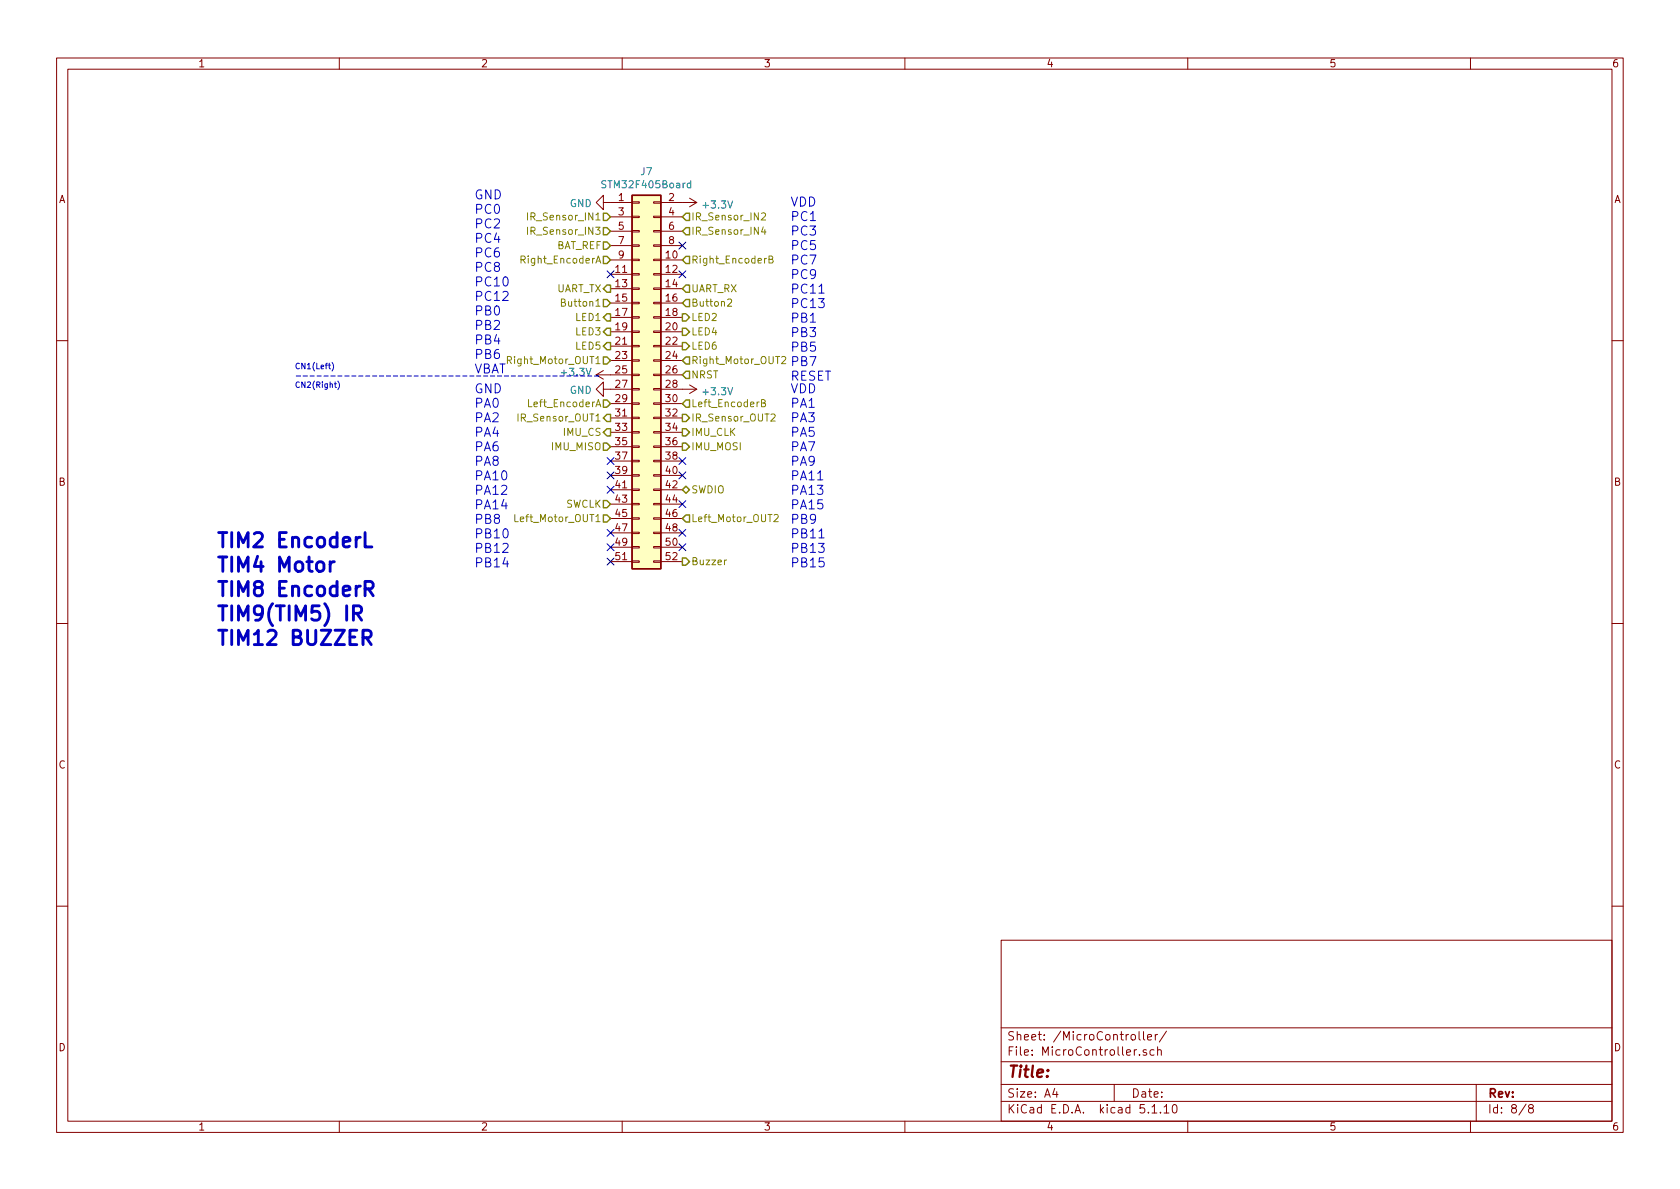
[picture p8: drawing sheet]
<svg xmlns="http://www.w3.org/2000/svg" width="297mm" height="210mm" viewBox="0 0 297 210" stroke-linecap="round" stroke-linejoin="round" font-family="sans-serif">
<g fill="none" stroke="#840000" stroke-width=".18">
<path d="M10 10.3h277v189.9h-277zM12 12.2h273v186.1h-273zM60 10.3v1.9M110 10.3v1.9M160 10.3v1.9M210 10.3v1.9M260 10.3v1.9M106.7 35.8v-1.3l-1.3 1.3 1.3 1.3v-1.3h5.1M107.9 38.3h3.9M111.8 38.2h1.2v.3h-1.2zM111.8 35.7h1.2v.2h-1.2zM115.6 38.2h1.2v.3h-1.2z"/>
<path d="M115.6 35.7h1.2v.2h-1.2zM116.8 35.8h6.4M116.8 38.3h3.8M121.9 35l1.3 .8M123.2 35.8l-1.3 .8M107.9 46h3.9M107.9 48.5h3.9M107.9 51h3.9M107.9 53.6h3.9M107.9 56.1h3.9M107.9 58.7h3.9M107.9 40.9h3.9"/>
<path d="M107.9 43.4h3.9M111.8 40.8h1.2v.2h-1.2zM111.8 58.5h1.2v.3h-1.2zM111.8 56h1.2v.3h-1.2zM111.8 53.5h1.2v.2h-1.2zM111.8 50.9h1.2v.3h-1.2zM111.8 48.4h1.2v.2h-1.2zM111.8 45.8h1.2v.3h-1.2zM111.8 43.3h1.2v.3h-1.2zM115.6 40.8h1.2v.2h-1.2zM115.6 58.5h1.2v.3h-1.2zM115.6 56h1.2v.3h-1.2z"/>
<path d="M115.6 53.5h1.2v.2h-1.2zM115.6 50.9h1.2v.3h-1.2zM115.6 48.4h1.2v.2h-1.2zM115.6 45.8h1.2v.3h-1.2zM115.6 43.3h1.2v.3h-1.2zM116.8 46h3.8M116.8 48.5h3.8M116.8 51h3.8M116.8 53.6h3.8M116.8 56.1h3.8M116.8 58.7h3.8M116.8 40.9h3.8"/>
<path d="M116.8 43.4h3.8M10 60.2h2M105.4 66.3h6.4M105.4 66.3l1.3 .8M106.7 68.8v-1.2l-1.3 1.2 1.3 1.3v-1.3h5.1M106.7 65.5l-1.3 .8M107.9 61.2h3.9M107.9 63.7h3.9M107.9 71.4h3.9M107.9 73.9h3.9M107.9 76.4h3.9M107.9 79h3.9"/>
<path d="M111.8 71.2h1.2v.3h-1.2zM111.8 73.8h1.2v.2h-1.2zM111.8 76.3h1.2v.3h-1.2zM111.8 78.9h1.2v.2h-1.2zM111.8 68.7h1.2v.3h-1.2zM111.8 63.6h1.2v.3h-1.2zM111.8 61.1h1.2v.2h-1.2zM111.8 66.2h1.2v.2h-1.2zM115.6 71.2h1.2v.3h-1.2zM115.6 73.8h1.2v.2h-1.2zM115.6 76.3h1.2v.3h-1.2zM115.6 78.9h1.2v.2h-1.2z"/>
<path d="M115.6 68.7h1.2v.3h-1.2zM115.6 63.6h1.2v.3h-1.2zM115.6 61.1h1.2v.2h-1.2zM115.6 66.2h1.2v.2h-1.2zM116.8 61.2h3.8M116.8 63.7h3.8M116.8 66.3h3.8M116.8 68.8h6.4M116.8 71.4h3.8M116.8 73.9h3.8M116.8 76.4h3.8M116.8 79h3.8"/>
<path d="M121.9 68.1l1.3 .7M123.2 68.8l-1.3 .8M285 60.2h2M107.9 81.5h3.9M107.9 84.1h3.9M107.9 86.6h3.9M107.9 89.1h3.9M107.9 91.7h3.9M107.9 94.2h3.9M107.9 96.8h3.9M107.9 99.3h3.9M111.8 94.1h1.2v.3h-1.2z"/>
<path d="M111.8 96.6h1.2v.3h-1.2zM111.8 99.2h1.2v.2h-1.2zM111.8 81.4h1.2v.3h-1.2zM111.8 83.9h1.2v.3h-1.2zM111.8 86.5h1.2v.2h-1.2zM111.8 89h1.2v.3h-1.2zM111.8 91.6h1.2v.2h-1.2zM115.6 94.1h1.2v.3h-1.2zM115.6 96.6h1.2v.3h-1.2zM115.6 99.2h1.2v.2h-1.2zM115.6 81.4h1.2v.3h-1.2zM115.6 83.9h1.2v.3h-1.2z"/>
<path d="M115.6 86.5h1.2v.2h-1.2zM115.6 89h1.2v.3h-1.2zM115.6 91.6h1.2v.2h-1.2zM116.8 81.5h3.8M116.8 84.1h3.8M116.8 86.6h3.8M116.8 89.1h3.8M116.8 91.7h3.8M116.8 94.2h3.8M116.8 96.8h3.8M116.8 99.3h3.8M10 110.3h2"/>
<path d="M285 110.3h2M10 160.2h2M177 166.3h108v32h-108zM285 160.2h2M60 198.3v1.9M110 198.3v1.9M160 198.3v1.9M177 194.8h108M177 191.8h108M177 187.8h108M177 181.8h108M186.5 192.5l-.4 1h1"/>
<path d="M186.8 193v1M197 191.8v3M200.1 183.1l.2-.2 .4 .2v.7l-.2 .1-.4-.1zM201.4 182.4v1.3l.2 .2M201.5 186.5v.1M202.2 182.4v1.3l.2 .2M202.7 185.7a.37 .37 0 0 0-.6 .1l.1 .2 .5 .2 .1 .1-.3 .3-.4-.1M202.9 183.4l.7-.1v-.3l-.5-.1-.2 .2 .1 .7h.6M203.7 195.8l.4-.5v1.5M203.7 196.8h.8M204 185.7l-.4-.1-.3 .3 .1 .6 .2 .1 .4-.1M204.3 182.9v1"/>
<path d="M204.7 185.7a.37 .37 0 0 1 .6 .1v.8M204.7 182.9l-.4 .2v.1M204.7 185.1v1.5M205.2 196.7v.1M205.8 195.8l.4-.5v1.5M205.8 196.8h.9M206.2 182.3l-1.2 2M207.5 195.4l.2-.1a.94 .94 0 0 1 0 1.5h-.1a1 1 0 0 1-.1-1.4zM210 198.3v1.9M260 198.3v1.9M261 191.8v6.5M269.8 195.2l-1.2 2"/>
<path d="M270.6 196l-.3-.2v-.2l.3-.3h.2l.3 .3-.1 .2-.6 .2a.48 .48 0 0 0-.1 .7l.3 .1 .4-.1a.48 .48 0 0 0-.2-.7"/>
</g>
<path d="M111.8 34.5h5v66.1h-5z" fill="#ffffc2" stroke="#ffffc2" stroke-width=".18"/>
<path d="M111.8 34.5h5v66.1h-5z" fill="none" stroke="#840000" stroke-width=".25"/>
<path d="M122.1 32.4h-.3l-.3 .2 .1 .6h.5M122.1 31.9v1.3" fill="none" stroke="#008484" stroke-width=".18"/>
<g fill="none" stroke="#848400" stroke-width=".25">
<path d="M106.7 37.7h.6l.6 .6-.6 .7h-.6zM120.6 38.3l.7-.6h.6v1.3h-.6zM106.7 53h.6l.6 .6-.6 .6h-.6zM106.7 42.8h.6l.6 .6-.6 .7h-.6zM106.7 40.3h.6l.6 .6-.6 .6h-.6zM106.7 45.3h.6l.6 .7-.6 .6h-.6zM107.3 55.5h.6v1.3h-.6l-.6-.7zM107.3 58h.6v1.3h-.6l-.6-.6zM107.3 50.4h.6v1.3h-.6l-.6-.7zM120.6 58h.7l.6 .7-.6 .6h-.7zM120.6 55.5h.7l.6 .6-.6 .7h-.7zM120.6 51l.7-.6h.6v1.3h-.6z"/>
<path d="M120.6 46l.7-.7h.6v1.3h-.6zM121.3 53h.6v1.2h-.6l-.7-.6zM121.3 40.3h.6v1.2h-.6l-.7-.6zM106.7 78.4h.6l.6 .6-.6 .6h-.6zM106.7 63.1h.6l.6 .6-.6 .7h-.6zM106.7 70.7h.6l.6 .7-.6 .6h-.6zM107.3 60.6h.6v1.2h-.6l-.6-.6zM107.3 75.8h.6v1.3h-.6l-.6-.7zM107.3 73.3h.6v1.2h-.6l-.6-.6zM120.6 60.6h.7l.6 .6-.6 .6h-.7zM120.6 78.4h.7l.6 .6-.6 .6h-.7zM120.6 73.3h.7l.6 .6-.6 .6h-.7z"/>
<path d="M120.6 75.8h.7l.6 .6-.6 .7h-.7zM121.3 70.7h.6v1.3h-.6l-.7-.6zM121.3 65.7h.6v1.2h-.6l-.7-.6zM121.3 63.1h.6v1.3h-.6l-.7-.7zM106.7 88.5h.6l.6 .6-.6 .7h-.6zM106.7 91.1h.6l.6 .6-.6 .6h-.6zM120.6 86.6l.7-.6 .6 .6-.6 .6zM120.6 98.7h.7l.6 .6-.6 .6h-.7zM121.3 91.1h.6v1.2h-.6l-.7-.6z"/>
</g>
<g fill="none" stroke="#848400" stroke-width=".18">
<path d="M93.3 37.6v1.3M134.6 37.8l.5-.2 .3 .4-.1 .2-.7 .7h.8M93.3 40.2v1.2M105.4 46.5l.4-1.2 .4 1.2M105.5 46.2h.6M128.7 53l.4-.1 .3 .3-.1 .2-.7 .7h.8M135 40.1l-.4 .9h.8M135.2 40.6v.8M136 45.9l.5-.1 .1-.2v-.2l-.6-.1v1.2h.4l.3-.2v-.2l-.3-.2M89.7 63.7l.6-.1 .1-.4-.2-.2h-.5v1.3M105.4 71.9l.4-1.2 .4 1.2M105.4 64.3h.7"/>
<path d="M134.6 71.3l.6-.1 .1-.2-.1-.2-.6-.1v1.2h.5l.2-.1 .1-.3-.3-.2M136.3 73.3l.5-.1 .3 .4-.8 .9h.8M138.2 63.2l.5-.2 .2 .4-.7 .9h.7M91 91v1.2h.6M105.4 92.2h.7M128.5 99l-.4 .3M136.9 91.1l.5-.1 .2 .3-.1 .2-.7 .7h.8"/>
</g>
<g fill="none" stroke="#0000c2" stroke-width=".18">
<path d="M144.8 51.8h.9M52.4 66.5h.7M53.6 66.5h.8M54.8 66.5h.8M56.1 66.5h.7M57.3 66.5h.7M58.1 64.6h.3M58.2 64.2v.9l.2 .1M58.5 66.5h.8M58.7 64.1a1.16 1.16 0 0 1 0 1.5M59.1 67.9h.4M59.3 67.5v.9l.2 .1"/>
<path d="M59.7 67.4a1.16 1.16 0 0 1 0 1.5M59.7 66.5h.8M61 66.5h.7M62.2 66.5h.7M63.4 66.5h.8M64.6 66.5h.8M65.9 66.5h.7M67.1 66.5h.7M68.3 66.5h.8M69.5 66.5h.8M70.8 66.5h.7M72 66.5h.7"/>
<path d="M73.2 66.5h.8M74.4 66.5h.8M75.7 66.5h.7M76.9 66.5h.7M78.1 66.5h.8M79.3 66.5h.8M80.6 66.5h.7M81.8 66.5h.7M83 66.5h.8M90.4 66.5h.7M91.6 66.5h.8M92.8 66.5h.8"/>
<path d="M94.1 66.5h.7M95.3 66.5h.7M96.5 66.5h.8M97.7 66.5h.8M105.1 66.5h.8M144.8 95.1h.9"/>
</g>
<path d="M58.4 99.3v1.7M59.1 99.3a.69 .69 0 0 0-.7 .5M64.5 94.2v2.5h1.3M62.5 108.5h.9a.68 .68 0 0 0 .6-.7 .68 .68 0 0 0-.6-.7h-.9v2.6M63.1 108.5l.8 1.2M64.2 112.8h1a.68 .68 0 0 0 .5-.7 .68 .68 0 0 0-.5-.7h-1v2.6M64.5 104.1h1a.68 .68 0 0 0 .5-.6 .68 .68 0 0 0-.5-.7h-1v2.6M64.8 112.8l.8 1.2M65.2 104.1l.8 1.3" fill="none" stroke="#0000c2" stroke-width=".51"/>
<g fill="none" stroke="#000084" stroke-width=".18">
<path d="M107.3 47.9l1.3 1.2M108.6 47.9l-1.3 1.2M120 42.8l1.3 1.2M120 47.9l1.3 1.2M121.3 42.8l-1.3 1.2M121.3 47.9l-1.3 1.2M107.3 93.6l1.3 1.2M107.3 96.2l1.3 1.2M107.3 80.9l1.3 1.2M107.3 83.5l1.3 1.2M107.3 86l1.3 1.2M107.3 98.7l1.3 1.2"/>
<path d="M108.6 93.6l-1.3 1.2M108.6 96.2l-1.3 1.2M108.6 80.9l-1.3 1.2M108.6 83.5l-1.3 1.2M108.6 86l-1.3 1.2M108.6 98.7l-1.3 1.2M120 96.2l1.3 1.2M120 88.5l1.3 1.3M120 93.6l1.3 1.2M120 80.9l1.3 1.2M120 83.5l1.3 1.2M121.3 80.9l-1.3 1.2"/>
<path d="M121.3 83.5l-1.3 1.2M121.3 96.2l-1.3 1.2M121.3 88.5l-1.3 1.3M121.3 93.6l-1.3 1.2"/>
</g>
<g font-size="3.5" fill="#0000c2">
<text x="38.1" y="96.8">TIM2 EncoderL</text>
<text x="38.1" y="101.2">TIM4 Motor</text>
<text x="38.1" y="105.5">TIM8 EncoderR</text>
<text x="38.1" y="109.8">TIM9(TIM5) IR</text>
<text x="38.1" y="114.1">TIM12 BUZZER</text>
</g>
<text font-size="2.8" fill="#840000" x="178" y="190.5">Title:</text>
<g font-size="2.2" fill="#0000c2">
<text x="83.8" y="35.2">GND</text>
<text x="83.8" y="37.8">PC0</text>
<text x="83.8" y="40.4">PC2</text>
<text x="139.7" y="36.5">VDD</text>
<text x="139.7" y="39.1">PC1</text>
<text x="139.7" y="41.7">PC3</text>
<text x="83.8" y="42.9">PC4</text>
<text x="83.8" y="45.5">PC6</text>
<text x="139.7" y="44.2">PC5</text>
<text x="139.7" y="46.8">PC7</text>
<text x="83.8" y="48.1">PC8</text>
<text x="83.8" y="50.6">PC10</text>
<text x="83.8" y="53.2">PC12</text>
<text x="139.7" y="49.3">PC9</text>
<text x="139.7" y="51.9">PC11</text>
<text x="83.8" y="55.8">PB0</text>
<text x="83.8" y="58.3">PB2</text>
<text x="139.7" y="54.5">PC13</text>
<text x="139.7" y="57">PB1</text>
<text x="139.7" y="59.6">PB3</text>
<text x="83.8" y="60.9">PB4</text>
<text x="83.8" y="63.5">PB6</text>
<text x="139.7" y="62.2">PB5</text>
<text x="139.7" y="64.7">PB7</text>
<text x="83.8" y="66">VBAT</text>
<text x="83.8" y="69.5">GND</text>
<text x="139.7" y="69.5">VDD</text>
<text x="139.7" y="67.3">RESET</text>
<text x="83.8" y="72.1">PA0</text>
<text x="83.8" y="74.7">PA2</text>
<text x="83.8" y="77.2">PA4</text>
<text x="139.7" y="72.1">PA1</text>
<text x="139.7" y="74.7">PA3</text>
<text x="139.7" y="77.2">PA5</text>
<text x="83.8" y="79.8">PA6</text>
<text x="83.8" y="82.4">PA8</text>
<text x="139.7" y="79.8">PA7</text>
<text x="139.7" y="82.4">PA9</text>
<text x="83.8" y="84.9">PA10</text>
<text x="83.8" y="87.5">PA12</text>
<text x="139.7" y="84.9">PA11</text>
<text x="139.7" y="87.5">PA13</text>
<text x="83.8" y="90.1">PA14</text>
<text x="83.8" y="92.6">PB8</text>
<text x="83.8" y="95.2">PB10</text>
<text x="139.7" y="90.1">PA15</text>
<text x="139.7" y="92.6">PB9</text>
<text x="139.7" y="95.2">PB11</text>
<text x="83.8" y="97.8">PB12</text>
<text x="83.8" y="100.3">PB14</text>
<text x="139.7" y="97.8">PB13</text>
<text x="139.7" y="100.3">PB15</text>
</g>
<g font-size="2.1" fill="#840000">
<text x="178" y="184">Sheet: /MicroController/</text>
<text x="178" y="186.7">File: MicroController.sch</text>
<text x="178" y="196.9">KiCad E.D.A. kicad 5.1.10</text>
<text x="178" y="194.1">Size: A4</text>
<text x="200" y="194.1">Date:</text>
<text x="263" y="194.1">Rev:</text>
<text x="263" y="196.9">Id: 8/8</text>
</g>
<g font-size="1.8" fill="#840000">
<text x="35" y="11.9">1</text>
<text x="85" y="11.9">2</text>
<text x="135" y="11.9">3</text>
<text x="185" y="11.9">4</text>
<text x="235" y="11.9">5</text>
<text x="285" y="11.9">6</text>
<text x="10.4" y="35.9">A</text>
<text x="109.4" y="35.6">1</text>
<text x="118.3" y="35.6">2</text>
<text x="285.4" y="35.9">A</text>
<text x="109.4" y="38.1">3</text>
<text x="109.4" y="40.6">5</text>
<text x="118.3" y="38.1">4</text>
<text x="118.3" y="40.6">6</text>
<text x="109.4" y="43.2">7</text>
<text x="109.4" y="45.7">9</text>
<text x="117.8" y="45.7">10</text>
<text x="118.3" y="43.2">8</text>
<text x="108.9" y="48.3">11</text>
<text x="108.9" y="50.8">13</text>
<text x="108.9" y="53.3">15</text>
<text x="117.8" y="48.3">12</text>
<text x="117.8" y="50.8">14</text>
<text x="117.8" y="53.3">16</text>
<text x="108.9" y="55.9">17</text>
<text x="108.9" y="58.4">19</text>
<text x="117.8" y="55.9">18</text>
<text x="117.8" y="58.4">20</text>
<text x="108.9" y="61">21</text>
<text x="108.9" y="63.5">23</text>
<text x="117.8" y="61">22</text>
<text x="117.8" y="63.5">24</text>
<text x="108.9" y="66">25</text>
<text x="108.9" y="68.6">27</text>
<text x="108.9" y="71.1">29</text>
<text x="117.8" y="66">26</text>
<text x="117.8" y="68.6">28</text>
<text x="117.8" y="71.1">30</text>
<text x="108.9" y="73.7">31</text>
<text x="108.9" y="76.2">33</text>
<text x="117.8" y="73.7">32</text>
<text x="117.8" y="76.2">34</text>
<text x="108.9" y="78.7">35</text>
<text x="108.9" y="81.3">37</text>
<text x="108.9" y="83.8">39</text>
<text x="117.8" y="78.7">36</text>
<text x="117.8" y="81.3">38</text>
<text x="117.8" y="83.8">40</text>
<text x="10.4" y="85.9">B</text>
<text x="108.9" y="86.4">41</text>
<text x="108.9" y="88.9">43</text>
<text x="117.8" y="86.4">42</text>
<text x="117.8" y="88.9">44</text>
<text x="285.4" y="85.9">B</text>
<text x="108.9" y="91.4">45</text>
<text x="108.9" y="94">47</text>
<text x="117.8" y="91.4">46</text>
<text x="117.8" y="94">48</text>
<text x="108.9" y="96.5">49</text>
<text x="108.9" y="99.1">51</text>
<text x="117.8" y="96.5">50</text>
<text x="117.8" y="99.1">52</text>
<text x="10.4" y="135.9">C</text>
<text x="285.4" y="135.9">C</text>
<text x="10.4" y="185.9">D</text>
<text x="285.4" y="185.9">D</text>
<text x="35" y="199.9">1</text>
<text x="85" y="199.9">2</text>
<text x="135" y="199.9">3</text>
<text x="185" y="199.9">4</text>
<text x="235" y="199.9">5</text>
<text x="285" y="199.9">6</text>
</g>
<g font-size="1.8" fill="#008484">
<text x="106.9" y="33.3">STM32F405Board</text>
<text x="113.3" y="31">J7</text>
<text x="100.7" y="36.6">GND</text>
<text x="124.5" y="36.9">+3.3V</text>
<text x="100.7" y="69.6">GND</text>
<text x="124.5" y="69.9">+3.3V</text>
</g>
<g font-size="1.8" fill="#848400">
<text x="93.9" y="39">IR_Sensor_IN1</text>
<text x="93.9" y="41.5">IR_Sensor_IN3</text>
<text x="122.2" y="41.5">IR_Sensor_IN4</text>
<text x="122.2" y="39">IR_Sensor_IN2</text>
<text x="92.6" y="46.6">Right_EncoderA</text>
<text x="98.3" y="44.1">BAT_REF</text>
<text x="122.2" y="46.6">Right_EncoderB</text>
<text x="98.3" y="51.7">UART_TX</text>
<text x="122.2" y="51.7">UART_RX</text>
<text x="99.7" y="54.2">Button1</text>
<text x="101.9" y="56.8">LED1</text>
<text x="101.9" y="59.3">LED3</text>
<text x="122.2" y="54.2">Button2</text>
<text x="122.2" y="59.3">LED4</text>
<text x="122.2" y="56.8">LED2</text>
<text x="90.3" y="64.4">Right_Motor_OUT1</text>
<text x="101.9" y="61.8">LED5</text>
<text x="122.2" y="61.8">LED6</text>
<text x="122.2" y="64.4">Right_Motor_OUT2</text>
<text x="122.2" y="66.9">NRST</text>
<text x="92" y="74.5">IR_Sensor_OUT1</text>
<text x="93.9" y="72">Left_EncoderA</text>
<text x="99.7" y="77.1">IMU_CS</text>
<text x="122.2" y="72">Left_EncoderB</text>
<text x="122.2" y="74.5">IR_Sensor_OUT2</text>
<text x="122.2" y="77.1">IMU_CLK</text>
<text x="97.7" y="79.6">IMU_MISO</text>
<text x="122.2" y="79.6">IMU_MOSI</text>
<text x="99.9" y="89.8">SWCLK</text>
<text x="122.2" y="87.2">SWDIO</text>
<text x="91.6" y="92.3">Left_Motor_OUT1</text>
<text x="122.2" y="92.3">Left_Motor_OUT2</text>
<text x="122.2" y="99.9">Buzzer</text>
</g>
<text font-size="1.8" fill="#0000c2" x="99.4" y="66.5">+3.3V</text>
<g font-size="1.4" fill="#0000c2">
<text x="52.1" y="65.3">CN1(Left)</text>
<text x="52.1" y="68.6">CN2(Right)</text>
</g>
</svg>
